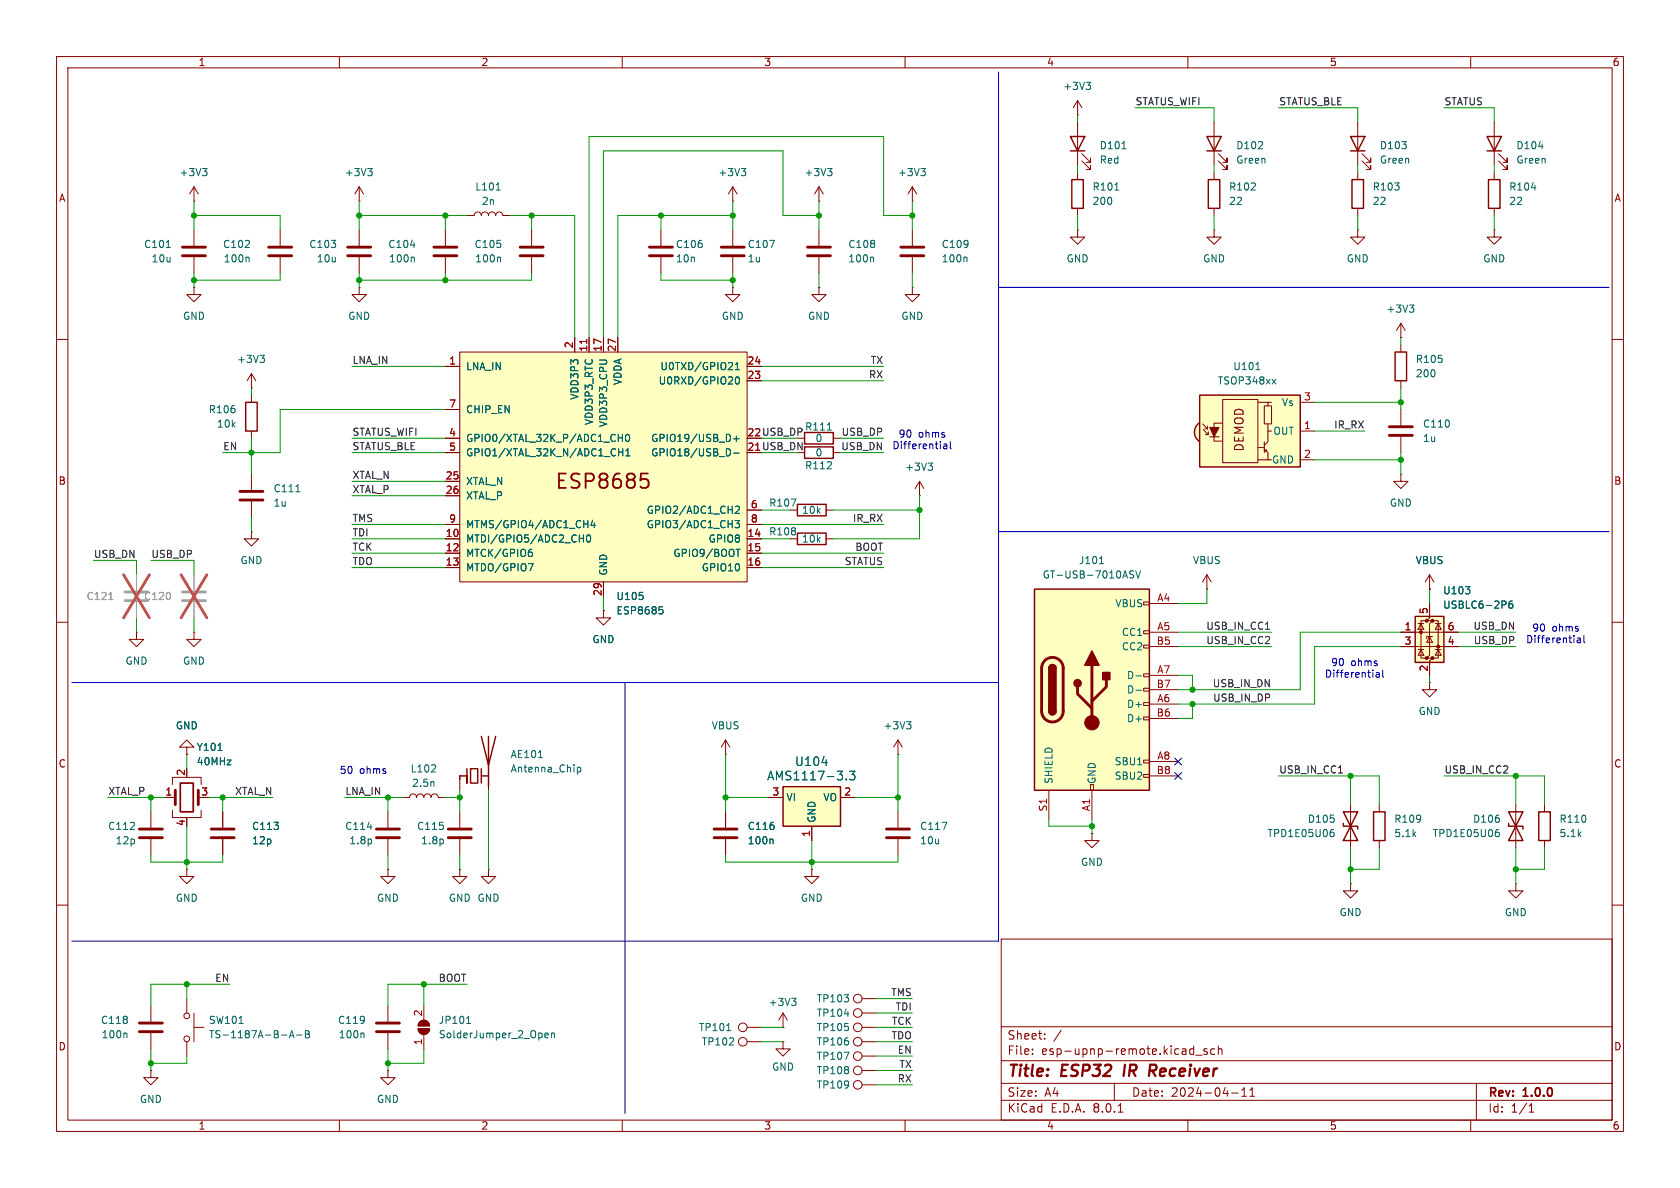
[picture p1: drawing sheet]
<svg xmlns="http://www.w3.org/2000/svg" width="297mm" height="210mm" viewBox="0 0 297 210" stroke-linecap="round" stroke-linejoin="round" font-family="sans-serif">
<g fill="none" stroke="#840000" stroke-width=".18">
<path d="M10 10h277v190h-277zM12 12h273v186h-273zM60 10v2M110 10v2M160 10v2M210 10v2M260 10v2M129.5 35.6h.1M129.5 33l-.7 1.3M129.5 33v2.6M129.5 33l.8 1.3M10 60h2"/>
<path d="M34.3 40.6v2.8M34.3 45.5v2.8M63.5 50.8v1.3h-1.3l1.3 1.2 1.3-1.2h-1.3M63.5 50.8h.1M285 60h2M44.4 94v1.3h1.3l-1.3 1.2-1.2-1.2h1.2M44.4 94h.1M44.4 83.8v2.8M44.4 88.6v2.8M10 110h2M213.4 104.1h.1M213.4 101.6l-.8 1.3"/>
<path d="M213.4 101.6v2.5M213.4 101.6l.7 1.3M285 110h2M10 160h2M39.4 143.5v2.8M39.4 148.3v2.8M193 147.3v1.3h1.3l-1.3 1.3-1.2-1.3h1.2M193 147.3h.1M285 160h2M177 166h108v32h-108zM26.7 189.2v1.3h1.2l-1.2 1.3-1.3-1.3h1.3M26.7 189.2h.1"/>
<path d="M60 198v2M110 198v2M160 198v2M177 194.5h108M177 191.5h108M177 187.5h108M177 181.5h108M182.5 186.3v.1M182.5 185.5v.1M184.7 183.6v.1M184.7 182.8v.1M187.6 182.1l-1.3 2"/>
<path d="M197 191.5v3M197.7 196.6h.8M210 198v2M210.5 186.3h.5M210.5 185.5h.5M211 184.9v1.5M211.4 186.5h1.1M213.4 185.5l-.4-.1-.2 .2 .1 .2 .5 .2v.3h-.6M214.7 185.5l-.4-.1-.3 .3v.4l.2 .2h.5M215.4 185.5l.2-.1 .4 .1v.9M215.4 184.9v1.5M217.7 193.2h1.2"/>
<path d="M219.5 193.8h.9M219.5 192.7l.5-.4v1.5M221 193.8h.8M221 192.7l.4-.4v1.5M260 198v2M261 191.5v6.5M270.3 196.6h.9M270.3 195.5l.4-.4v1.5"/>
</g>
<path d="M198.9 188.2l-.3 2M203.4 188.2h.7M203.7 189.3l.6 .9M204.2 189.2l-1 .1" fill="none" stroke="#840000" stroke-width=".4"/>
<path d="M131.1 29.8h.7l-.4 .5M131.6 30.3l.2 .2v.3l-.2 .3M29.4 43.8h.7M52.3 86.9h.7" fill="none" stroke="#006464" stroke-width=".18"/>
<path d="M32.3 45.2h4M32.3 43.7h4M42.4 86.9h4.1M42.4 88.4h4.1M37.3 148.1h4.1M37.3 146.6h4.1" fill="none" stroke="#840000" stroke-width=".51"/>
<path d="M182.9 104.1h20.3v35.6h-20.3z" fill="#ffffc2"/>
<g fill="none" stroke="#840000" stroke-width=".18">
<path d="M34.3 50.8v1.3h-1.3l1.3 1.2 1.3-1.2h-1.3M34.3 50.8h.1M116.8 40.6v2.8M116.8 45.5v2.8M44.4 68.6h.1M44.4 66v2.6M44.4 69.9v1.2M44.4 76.2v1.3M44.4 66l-.7 1.3M44.4 66l.8 1.3M247.6 72.4v2.8M247.6 77.2v2.8"/>
<path d="M247.6 83.8v1.3h1.3l-1.3 1.3-1.2-1.3h1.2M247.6 83.8h.1M202.2 119.1h1v.5h-1zM202.2 114h1v.6h-1zM202.2 111.5h1v.5h-1zM202.2 106.4h1v.5h-1zM203.2 106.7h5.1M203.2 111.8h5.1M203.2 119.4h5.1M203.2 114.3h5.1M252.7 104.1h.1M252.7 101.6l-.7 1.3"/>
<path d="M252.7 101.6v2.5M252.7 101.6l.8 1.3M185.4 139.7v5.1M192.8 138.7h.5v1h-.5zM193 139.7v5.1M202.2 136.9h1v.5h-1zM202.2 134.4h1v.5h-1zM202.2 126.7h1v.6h-1zM202.2 124.2h1v.5h-1zM202.2 121.7h1v.5h-1zM203.2 124.5h5.1M203.2 134.6h5.1"/>
<path d="M203.2 127h5.1M203.2 121.9h5.1M203.2 137.2h5.1M252.7 120.7v1.2h1.3l-1.3 1.3-1.2-1.3h1.2M252.7 120.7h.1M33 153.7v1.2h1.3l-1.3 1.3-1.3-1.3h1.3M33 153.7h.1M33 176.5v2.6M34.3 179.1v5.1M33 184.2v2.5M34.3 181.6h1.8"/>
<circle cx="33" cy="179.6" r=".51"/>
<circle cx="33" cy="183.6" r=".51"/>
</g>
<path d="M43.4 71.1h2.1v5.1h-2.1zM182.9 104.1h20.3v35.6h-20.3zM185.4 118.1a.64 .64 0 0 1 .7-.6 .64 .64 0 0 1 .6 .6M185.4 125.7a.64 .64 0 0 0 .7 .7 .64 .64 0 0 0 .6-.7" fill="none" stroke="#840000" stroke-width=".25"/>
<path d="M114.8 43.7h4.1M114.8 45.2h4.1M245.6 75.4h4.1M245.6 77h4.1M184.7 116.8a1.91 1.91 0 0 1 2.1-.4 1.91 1.91 0 0 1 1.2 1.7v7.6a1.91 1.91 0 0 1-1.9 1.9 1.91 1.91 0 0 1-2-1.9l.1-7.7 .1-.7zM193 117.6v10.2M190.5 121.4v1.3l2.5 2.5M195.6 120.1v1.3l-2.6 2.6" fill="none" stroke="#840000" stroke-width=".51"/>
<g fill="#840000" stroke="#840000" stroke-width=".25">
<path d="M185.4 125.7h1.3a.64 .64 0 0 1-.6 .7 .64 .64 0 0 1-.7-.7z"/>
<path d="M185.4 118.1h1.3v7.6h-1.3z"/>
<path d="M185.6 117.7a.64 .64 0 0 1 .7-.2 .64 .64 0 0 1 .4 .6h-1.3z"/>
<path d="M193 115.1l1.3 2.5h-2.5z"/>
<path d="M194.9 118.9h1.3v1.2h-1.3z"/>
<circle cx="190.5" cy="120.8" r=".63"/>
</g>
<circle cx="193" cy="127.8" r="1.27" fill="#840000" stroke="#840000" stroke-width=".18"/>
<g fill="none" stroke="#006464" stroke-width=".18">
<path d="M46 62.8h.7l-.4 .5M46.5 63.3l.2 .2v.3l-.2 .3M194.4 99.6h.7M200.4 101l-.5-.1-.1 .1v.4l.5 .2 .1 .3-.2 .3-.5-.1M200.8 100.9l.4 1.3 .4-1.3M200.8 119.5h1M200.8 122h1M42.3 180.9h.7M49.8 183h.9M51.2 183.5l.4-1.3 .4 1.3M51.3 183.1h.6M52.4 183h1"/>
<path d="M54 182.2h.4l.3 .2-.3 .4 .3 .1v.3l-.2 .3h-.5zM54 182.8h.4"/>
</g>
<path d="M81.3 62.2h50.8v40.7h-50.8z" fill="#ffffc2"/>
<g fill="none" stroke="#840000" stroke-width=".18">
<path d="M101.6 59.7v2.5M104.1 59.7v2.5M106.7 59.7v2.5M109.2 59.7v2.5M78.7 64.8h2.6M78.7 77.5h2.6M78.7 72.4h2.6M81.3 62.2h50.8v40.7h-50.8zM132.1 64.8h2.5M132.1 67.3h2.5M78.7 95.3h2.6M78.7 97.8h2.6"/>
<path d="M78.7 85.1h2.6M78.7 87.6h2.6M78.7 80h2.6M78.7 92.7h2.6M132.1 95.3h2.5M132.1 97.8h2.5M132.1 90.2h2.5M132.1 92.7h2.5M78.7 100.3h2.6M106.7 102.9v2.5M132.1 100.3h2.5"/>
</g>
<path d="M113.3 83.7h1.2M113.6 84.7h.6l.5 .5-.2 .8-.3 .2h-.6" fill="none" stroke="#840000" stroke-width=".32"/>
<g fill="none" stroke="#006464" stroke-width=".18">
<path d="M109.3 76.8v1.2M109.3 77.4h.7M109.4 79.3v1.3M109.4 79.9h.7M110 76.8v1.2M110.1 79.3v1.3M110.6 79.7l.4-.4v1.3M110.7 76.9l.2-.1a.68 .68 0 0 1 .4 .6 .68 .68 0 0 1-.4 .6l-.2-.1-.1-.3zM128.9 79.4l.2 .5-.2 .6M129.7 77.6h1M130 65.3h.7M130 64.4l.4-.3v1.2"/>
<path d="M130.1 66.7l.2-.1a.68 .68 0 0 1 .4 .7 .68 .68 0 0 1-.4 .6l-.2-.1-.1-.4zM130.2 77.1v.9M93.4 99.6h.8l-.5 1.3M93.6 97.6h.4l.1 .2v.4l-.5 .2M94 97.1l-.4 .1M102.4 95.2h.7M103.1 94.6v1.2M103.2 92.6h.7M103.8 94.7l.2-.1a.68 .68 0 0 1 .4 .6 .68 .68 0 0 1-.4 .6l-.2-.1-.1-.4zM103.9 92v1.3M104.8 92l-.3 .9h.8M105.1 92.4v.9"/>
<path d="M110.6 80.6h.8M129.7 80.1h1M129.9 92h.8l-.4 .5 .4 .1v.6l-.2 .1-.6-.1M130 89.6l.5-.1 .2 .3-.8 .9h.8M130.1 97.1h.7M130.5 97.1v1.3M113.6 105.3v.6M116.5 107.3h.6M116.7 107.7h.3l.2 .3-.1 .5h-.4"/>
</g>
<path d="M103.7 60v.7" fill="none" stroke="#a90000" stroke-width=".18"/>
<path d="M250.2 109h5.1v8.1h-5.1z" fill="#ffffc2"/>
<g fill="#840000" stroke="#840000" stroke-width=".18">
<circle cx="251.2" cy="111.8" r=".25"/>
<circle cx="252.2" cy="116.3" r=".25"/>
<circle cx="252.2" cy="109.7" r=".25"/>
<circle cx="253.2" cy="116.3" r=".25"/>
<circle cx="253.2" cy="109.7" r=".25"/>
<circle cx="254.3" cy="114.3" r=".25"/>
</g>
<g fill="none" stroke="#840000" stroke-width=".18">
<path d="M247.6 59.7h.1M247.6 57.2v2.5M247.6 57.2l-.7 1.2M247.6 57.2l.8 1.2M247.6 61v1.2M247.6 67.3v1.3M24.1 111.8v1.2h1.3l-1.3 1.3-1.2-1.3h1.2M24.1 111.8h.1M106.7 108v1.2h1.2l-1.2 1.3-1.3-1.3h1.3M106.7 108h.1M247.6 114.3h10.2M247.6 111.8h10.2"/>
<path d="M250.7 114.8h1M250.7 110.2h1M251.2 110.2l.5 1.1h-1zM251.2 114.8l.5 1h-1zM252.2 109.7h-1v6.6h1M252.7 112.5l.5 1h-1zM252.7 106.7v2.5l-.5 .5h1l-.5 .5v5.6l-.5 .5h1l-.5 .5v2.6M253.2 112.5h-1v.4M253.2 109.7h1.1v6.6h-1.1M253.7 114.8h1.1M253.7 110.2h1.1M254.3 114.8l.5 1h-1.1z"/>
<path d="M254.3 110.2l.5 1.1h-1.1zM68.6 153.7v1.2h1.2l-1.2 1.3-1.3-1.3h1.3M68.6 153.7h.1M68.6 143.5v2.8M68.6 148.3v2.8M238.8 156.2v1.3h1.2l-1.2 1.3-1.3-1.3h1.3M238.8 156.2h.1M238.8 142.2v7.7M243.8 142.2v1.3M243.8 148.6v1.3M268 156.2v1.3h1.2l-1.2 1.3-1.3-1.3h1.3M268 156.2h.1"/>
<path d="M268 142.2v7.7M273 142.2v1.3M273 148.6v1.3M68.6 177.8v2.8M68.6 189.2v1.3h1.2l-1.2 1.3-1.3-1.3h1.3M68.6 189.2h.1M68.6 182.6v2.8"/>
</g>
<path d="M246.6 62.2h2.1v5.1h-2.1zM250.2 109h5.1v8.1h-5.1zM237.5 145.5v.6h2.5v.5M237.5 143.5h2.5l-2.5 5.1h2.5zM242.8 143.5h2.1v5.1h-2.1zM266.7 145.5v.6h2.5v.5M266.7 143.5h2.5l-2.5 5.1h2.5zM272 143.5h2.1v5.1h-2.1z" fill="none" stroke="#840000" stroke-width=".25"/>
<g fill="none" stroke="#006464" stroke-width=".18">
<path d="M249.2 53.9h.7l-.4 .5M249.7 54.4l.2 .2v.3l-.2 .3M259.1 103.7h.7l-.4 .5M259.8 104.3v.6M266.1 106.3l.2 .2-.2 .3M267.3 106.2l-.3 .1a.86 .86 0 0 0 0 1.2l.4-.1 .1-.4-.3-.3h-.2l-.3 .3M65 146.2h.7M65.6 148.4v.6M235.4 147.1h.2l.3 .3-.1 .4-.4 .1M235.7 146.6l-.3 .1M264.6 147.1h.2l.3 .3-.1 .4-.4 .1M265 146.6l-.4 .1"/>
<path d="M64.2 182.6l.2 .2v.7"/>
</g>
<path d="M66.5 148.1h4.1M66.5 146.6h4.1M66.5 182.4h4.1M66.5 180.8h4.1" fill="none" stroke="#840000" stroke-width=".51"/>
<path d="M22.1 104.6h4.1M22.1 106.2h4.1" fill="none" stroke="#a1a1a1" stroke-width=".51"/>
<path d="M24.1 101.6v2.8M24.1 106.4v2.8" fill="none" stroke="#a1a1a1" stroke-width=".18"/>
<path d="M19.2 106h.8" fill="none" stroke="#989898" stroke-width=".18"/>
<path d="M21.8 101.6l4.6 7.6M26.4 101.6l-4.6 7.6" fill="none" stroke="#e75356" stroke-width=".46"/>
<path d="M211.7 75l.3-.2 1.1 1.6-1.1 1.6a1.97 1.97 0 0 1-.3-3z" fill="#ffffc2" stroke="#ffffc2" stroke-width=".18"/>
<path d="M212.1 69.9h17.8v12.7h-17.8z" fill="#ffffc2"/>
<g fill="none" stroke="#840000" stroke-width=".25">
<path d="M189.2 24.1h2.6l-1.3 2.6zM189.2 26.7h2.6M189.5 31.8h2v5h-2zM213.4 24.1h2.5l-1.3 2.6zM213.4 26.7h2.5M213.6 31.8h2v5h-2zM238.8 24.1h2.5l-1.3 2.6zM238.8 26.7h2.5M239 31.8h2v5h-2zM262.9 24.1h2.5l-1.2 2.6zM262.9 26.7h2.5M263.1 31.8h2.1v5h-2.1z"/>
<path d="M212 74.8a1.97 1.97 0 0 0 0 3.2M212.1 69.9h17.8v12.7h-17.8zM82.5 135.9v2.5v-1.2h-1.2v.6M83.2 135.9h1.3v2.5h-1.3zM85.1 130.2l1.3 5.1 1.2-5.1M85.1 137.2h1.3M85.1 135.9v2.5M86.4 130.2v8.9"/>
</g>
<g fill="none" stroke="#840000" stroke-width=".18">
<path d="M190.5 17.8v2.5M190.5 17.8l-.8 1.3M190.5 17.8l.8 1.3M34.3 35.6h.1M34.3 33l.8 1.3M34.3 33v2.6M34.3 33l-.8 1.3M63.5 35.6h.1M63.5 33v2.6M63.5 33l.8 1.3M63.5 33l-.8 1.3M82.5 38.1h1.3a.64 .64 0 0 1 .7-.6 .64 .64 0 0 1 .6 .6 .64 .64 0 0 1 .6-.6 .64 .64 0 0 1 .7 .6 .64 .64 0 0 1 .6-.6 .64 .64 0 0 1 .6 .6 .64 .64 0 0 1 .7-.6 .64 .64 0 0 1 .6 .6h1.3"/>
<path d="M161.3 35.6h.1M161.3 33v2.6M161.3 33l-.8 1.3M161.3 33l.8 1.3M190.5 20.3h.1M190.5 21.6v7.6M190.5 30.5v1.3M190.5 36.8v1.3M191.3 28.4l1.5 1.6v-.8v.8h-.8M191.3 27.2l1.5 1.5v-.8v.8h-.8M214.6 21.6v7.6M214.6 30.5v1.3"/>
<path d="M214.6 36.8v1.3M215.4 28.4l1.5 1.6v-.8v.8h-.7M215.4 27.2l1.5 1.5v-.8v.8h-.7M240 21.6v7.6M240 30.5v1.3M240 36.8v1.3M240.8 28.4l1.5 1.6v-.8v.8h-.7M240.8 27.2l1.5 1.5v-.8v.8h-.7M264.2 21.6v7.6M264.2 30.5v1.3M264.2 36.8v1.3M264.9 28.4l1.5 1.6v-.8v.8h-.7"/>
<path d="M264.9 27.2l1.5 1.5v-.8v.8h-.7M49.5 40.6v2.8M49.5 45.5v2.8M63.5 40.6v2.8M63.5 45.5v2.8M78.7 40.6v2.8M78.7 45.5v2.8M94 40.6v2.8M94 45.5v2.8M161.3 50.8v1.3h1.3l-1.3 1.2-1.3-1.2h1.3M161.3 50.8h.1M161.3 40.6v2.8"/>
<path d="M161.3 45.5v2.8M190.5 40.6v1.3h1.3l-1.3 1.3-1.3-1.3h1.3M190.5 40.6h.1M214.6 40.6v1.3h1.3l-1.3 1.3-1.2-1.3h1.2M214.6 40.6h.1M240 40.6v1.3h1.3l-1.3 1.3-1.2-1.3h1.2M240 40.6h.1M264.2 40.6v1.3h1.2l-1.2 1.3-1.3-1.3h1.3M264.2 40.6h.1M212.6 74.9l.9 .9M212.7 75.9l.9 .9M213 75.8h.5"/>
<path d="M213.1 76.8h.5M213.5 75.3v.5M213.6 76.3v.5M213.9 77.2h1.6M216.2 70.6h6.2v11.2h-6.2zM216.2 74.8h-1.6v3.2h1.6M222.4 71.1h1.8M222.4 79.1h1.1M223.5 71.8h1.3v3.1h-1.3zM223.5 79.4l.7 .6v1.3h.6M223.5 78.1v1.9M223.9 79.5v.3h-.3"/>
<path d="M224.2 74.9v1.3M224.8 71.1h-.6v.7M224.8 76.2h-.6v1.9l-.7 .6M229.9 71.1h2.5M229.9 76.2h2.5M162.6 87.6h.1M162.6 85.1l-.8 1.3M162.6 85.1v2.5M162.6 85.1l.7 1.3M222.4 81.3h1.8M229.9 81.3h2.5M34.3 111.8v1.2h1.3l-1.3 1.3-1.3-1.3h1.3"/>
<path d="M34.3 111.8h.1M81.3 137.2v2.5M86.4 137.2v2.5M26.7 143.5v2.8M26.7 148.3v2.8M81.3 153.7v1.2h1.2l-1.2 1.3-1.3-1.3h1.3M81.3 153.7h.1M86.4 153.7v1.2h1.2l-1.2 1.3-1.3-1.3h1.3M86.4 153.7h.1"/>
</g>
<path d="M213.9 75.6h1.6l-.9 1.6z" fill="#840000" stroke="#840000" stroke-width=".18"/>
<g fill="none" stroke="#006464" stroke-width=".18">
<path d="M192 14.5h.8l-.4 .5M192.6 15l.2 .3v.3l-.2 .2M35.8 29.8h.8l-.4 .5M36.3 30.3l.3 .2v.3l-.3 .3M65 29.8h.8l-.4 .5M65.6 30.3l.2 .2v.3l-.2 .3M87.7 33.6h.7M162.8 29.8h.8l-.4 .5M163.3 30.3l.3 .2v.3l-.3 .3M197.1 33.6h.7M198.4 26.3h.7M270.7 33.2h.8"/>
<path d="M272 25.9h.8M43.9 45.5l.1 .1v.7M72.6 43.3h.8M73.1 45.5l.1 .1v.7M88.3 45.5l.2 .1v.7M170.8 45.5l.2 .1v.7M222 65.3h.8M224.9 67l.7 .9M225.6 67l-.7 .9M164.1 81.9h.8l-.5 .4M164.6 82.3l.3 .3v.3l-.3 .2M95.2 133.9h.7"/>
<path d="M102.1 135.6v1.3M102.1 135.7l.3-.1 .3 .3-.1 .5h-.5"/>
</g>
<path d="M32.3 104.6h4M32.3 106.2h4" fill="none" stroke="#a1a1a1" stroke-width=".51"/>
<path d="M34.3 101.6v2.8M34.3 106.4v2.8" fill="none" stroke="#a1a1a1" stroke-width=".18"/>
<path d="M32 101.6l4.6 7.6M36.6 101.6l-4.6 7.6" fill="none" stroke="#e75356" stroke-width=".46"/>
<path d="M47.5 43.7h4.1M47.5 45.2h4.1M61.5 43.7h4M61.5 45.2h4M76.7 43.7h4.1M76.7 45.2h4.1M91.9 43.7h4.1M91.9 45.2h4.1M159.3 43.7h4M159.3 45.2h4M24.6 148.1h4.1M24.6 146.6h4.1" fill="none" stroke="#840000" stroke-width=".51"/>
<path d="M138.4 139.1h10.2v7h-10.2z" fill="#ffffc2"/>
<path d="M142.2 76.5h5.1v2h-5.1zM142.2 79h5.1v2h-5.1zM141 94.2h5v2.1h-5zM141 89.2h5v2h-5zM138.4 139.1h10.2v7h-10.2z" fill="none" stroke="#840000" stroke-width=".25"/>
<g fill="none" stroke="#840000" stroke-width=".18">
<path d="M144.8 35.6h.1M144.8 33l-.8 1.3M144.8 33v2.6M144.8 33l.7 1.3M101.6 59.7v2.5M104.1 59.7v2.5M106.7 59.7v2.5M109.2 59.7v2.5M129.5 50.8v1.3h1.3l-1.3 1.2-1.2-1.2h1.2M129.5 50.8h.1M129.5 40.6v2.8M129.5 45.5v2.8"/>
<path d="M144.8 50.8v1.3h1.2l-1.2 1.2-1.3-1.2h1.3M144.8 50.8h.1M144.8 40.6v2.8M144.8 45.5v2.8M78.7 77.5h2.6M78.7 64.8h2.6M78.7 72.4h2.6M132.1 64.8h2.5M132.1 67.3h2.5M141 77.5h1.2M147.3 77.5h1.3M78.7 95.3h2.6"/>
<path d="M78.7 80h2.6M78.7 97.8h2.6M78.7 85.1h2.6M78.7 87.6h2.6M78.7 92.7h2.6M132.1 95.3h2.5M132.1 90.2h2.5M132.1 97.8h2.5M132.1 92.7h2.5M139.7 95.3h1.3M139.7 90.2h1.3M146 95.3h1.3"/>
<path d="M146 90.2h1.3M147.3 80h1.3M78.7 100.3h2.6M106.7 108h.1M106.7 102.9v2.5M132.1 100.3h2.5M247.6 111.8h2.6M247.6 114.3h2.6M252.7 104.1h.1M252.7 106.7v2.5M252.7 116.8v2.6M255.3 111.8h2.5"/>
<path d="M255.3 114.3h2.5M30.5 138.7v-1.3h5.1v1.3M33 132.1h1.3l-1.3-1.3-1.3 1.3h1.3v1.3M33 133.4h.1M128.3 133.4h.1M128.3 130.8l-.8 1.3M128.3 130.8v2.6M128.3 130.8l.7 1.3M158.7 133.4h.1M158.7 130.8l-.7 1.3M158.7 130.8v2.6M158.7 130.8l.8 1.3"/>
<path d="M29.2 141h1.8M30.5 143.3v1.2h5.1v-1.2M33 144.5v.3M39.4 143.5v2.8M39.4 148.3v2.8M71.1 141h1.3a.64 .64 0 0 1 .6-.7 .64 .64 0 0 1 .7 .7 .64 .64 0 0 1 .6-.7 .64 .64 0 0 1 .6 .7 .64 .64 0 0 1 .7-.7 .64 .64 0 0 1 .6 .7 .64 .64 0 0 1 .6-.7 .64 .64 0 0 1 .7 .7h1.2M81.3 143.5v2.8M81.3 148.3v2.8M128.3 143.5v2.8M128.3 148.3v2.8M135.9 141h2.5M143.5 153.7v1.2h1.3l-1.3 1.3-1.3-1.3h1.3"/>
<path d="M143.5 153.7h.1M143.5 146.1v2.5M148.6 141h2.5M158.7 143.5v2.8M158.7 148.3v2.8M26.7 177.8v2.8M74.9 177.8v2.5M138.4 179.1l-.7 1.2M138.4 179.1v2.5M138.4 179.1l.8 1.2M152.4 176.5h2.5M152.4 179.1h2.5"/>
<path d="M26.7 182.6v2.8M73.9 181.9h2a1.02 1.02 0 0 1-1 1 1.02 1.02 0 0 1-1-1zM74.2 180.6a1.02 1.02 0 0 1 1.1-.2 1.02 1.02 0 0 1 .6 1h-2zM74.9 182.9v2.5M132.1 181.6h2.5M132.1 184.2h2.5M138.4 184.2v1.2h1.3l-1.3 1.3-1.2-1.3h1.2M138.4 184.2h.1M138.4 181.6h.1M152.4 181.6h2.5M152.4 184.2h2.5M152.4 189.2h2.5"/>
<path d="M152.4 186.7h2.5M152.4 191.8h2.5"/>
<circle cx="151.6" cy="176.5" r=".76"/>
<circle cx="151.6" cy="179.1" r=".76"/>
<circle cx="131.3" cy="181.6" r=".76"/>
<circle cx="131.3" cy="184.1" r=".76"/>
<circle cx="151.6" cy="184.1" r=".76"/>
<circle cx="151.6" cy="181.6" r=".76"/>
<circle cx="151.6" cy="191.8" r=".76"/>
<circle cx="151.6" cy="186.7" r=".76"/>
<circle cx="151.6" cy="189.2" r=".76"/>
</g>
<g fill="none" stroke="#006464" stroke-width=".18">
<path d="M146.3 29.8h.8l-.4 .5M146.8 30.3l.3 .2v.3l-.3 .3M136.1 42.5h.8l-.5 1.3M154.3 45.5l.1 .1v.7M109.3 76.8v1.2M109.3 77.4h.7M109.4 79.3v1.3M109.4 79.9h.7M110 76.8v1.2M110.1 79.3v1.3M110.6 79.7l.4-.4v1.3M110.7 76.9l.2-.1a.68 .68 0 0 1 .4 .6 .68 .68 0 0 1-.4 .6l-.2-.1-.1-.3z"/>
<path d="M128.9 79.4l.2 .5-.2 .6M129.7 77.6h1M130 65.3h.7M130 64.4l.4-.3v1.2M130.1 66.7l.2-.1a.68 .68 0 0 1 .4 .7 .68 .68 0 0 1-.4 .6l-.2-.1-.1-.4zM130.2 77.1v.9M146.3 76h.7M93.4 99.6h.8l-.5 1.3M93.6 97.6h.4l.1 .2v.4l-.5 .2M94 97.1l-.4 .1M102.4 95.2h.7M103.1 94.6v1.2"/>
<path d="M103.2 92.6h.7M103.8 94.7l.2-.1a.68 .68 0 0 1 .4 .6 .68 .68 0 0 1-.4 .6l-.2-.1-.1-.4zM103.9 92v1.3M104.8 92l-.3 .9h.8M105.1 92.4v.9M110.6 80.6h.8M129.7 80.1h1M129.9 92h.8l-.4 .5 .4 .1v.6l-.2 .1-.6-.1M130 89.6l.5-.1 .2 .3-.8 .9h.8M130.1 97.1h.7M130.5 97.1v1.3M139.9 88.2h.8l-.5 1.3"/>
<path d="M113.6 105.3v.6M116.5 107.3h.6M116.7 107.7h.3l.2 .3-.1 .5h-.4M259.1 103.7h.7l-.4 .5M259.8 104.3v.6M266.1 106.3l.2 .2-.2 .3M267.3 106.2l-.3 .1a.86 .86 0 0 0 0 1.2l.4-.1 .1-.4-.3-.3h-.2l-.3 .3M38.5 132.7h.8M76.2 136.5h.8M76.7 138.2v.8M77 135.3v.4M145.3 134.8h1"/>
<path d="M149.6 137.7v.2M150.2 136.3h.9l-.5 .6 .5 .2v.6l-.3 .2h-.4l-.2-.2M160.3 127.6h.7l-.4 .5M160.8 128.1l.2 .2v.3l-.2 .2M78.3 148.4v.6M136.5 148.3l.2 .2v.7M166.5 145.4h.9l-.6 1.2M82.7 179.8l.1-.2v1.3M139.9 176.5h.8l-.4 .5M140.5 177l.2 .2v.3l-.2 .2M149.3 179.2h.8M22.3 182.6l.1 .2v.7"/>
<path d="M82.5 180.9h.7M96.3 183l.6-.1v-.2l-.4-.1-.2 .2 .1 .6h.5M97.5 182.7l.2-.1 .3 .1v.8M97.5 182.6v.9M128.5 182.2h.7M149.2 186h.9l-.6 1.3"/>
</g>
<g fill="none" stroke="#840000" stroke-width=".51">
<path d="M127.5 43.7h4.1M127.5 45.2h4.1M142.7 43.7h4.1M142.7 45.2h4.1M31 139.7v2.5M35.1 139.7v2.5M79.2 148.1h4.1M79.2 146.6h4.1M126.2 148.1h4.1M126.2 146.6h4.1M156.7 148.1h4.1M156.7 146.6h4.1"/>
<path d="M24.6 182.4h4.1M24.6 180.8h4.1"/>
</g>
<g fill="#840000" stroke="#840000" stroke-width=".18">
<path d="M73.9 181.9h2a1.02 1.02 0 0 1-1 1 1.02 1.02 0 0 1-1-1z"/>
<path d="M74.2 180.6a1.02 1.02 0 0 1 1.1-.2 1.02 1.02 0 0 1 .6 1h-2z"/>
</g>
<path d="M31.9 138.4h2.3v5.1h-2.3z" fill="none" stroke="#840000" stroke-width=".3"/>
<path d="M223.7 111.2h.7M236.6 136.6h.7" fill="none" stroke="#0f0f0f" stroke-width=".18"/>
<g fill="none" stroke="#0000c2" stroke-width=".18">
<path d="M176.5 12.7v153.7h-163.8M176.5 50.8h108M166.8 78.5h.5l.1 .8M167.4 78.8h-.4l-.2 .2 .2 .3h.4M168 78.1v1l.2 .2M176.5 94h108M243.3 118.9h.5v.8M243.8 119.2h-.4l-.2 .2 .2 .3h.4M244.5 118.4v1.1l.1 .2M278.9 112.8h.4l.1 .8M279.4 113.1h-.4l-.2 .2 .2 .3h.4M280 112.3v1.1l.2 .2"/>
<path d="M12.7 120.7h163.8M110.5 120.7v76.2"/>
</g>
<g fill="none" stroke="#009600" stroke-width=".18">
<path d="M200.7 19.1h13.9v2.5M226.1 19.1h13.9v2.5M255.3 19.1h8.9v2.5M34.3 35.6v5M34.3 38.1h15.2v2.5M63.5 35.6v5M63.5 38.1h19M78.7 38.1v2.5M90.2 38.1h11.4v21.6M94 38.1v2.5M116.8 38.1v2.5M129.5 38.1h-20.3v21.6"/>
<path d="M129.5 35.6v5M144.8 38.1h-6.4v-11.4h-31.7v33M144.8 35.6v5M161.3 38.1h-5.1v-14h-52.1v35.6M161.3 35.6v5M190.5 20.3v1.3M190.5 29.2v1.3M190.5 38.1v2.5M214.6 29.2v1.3M214.6 38.1v2.5M240 29.2v1.3M240 38.1v2.5"/>
<path d="M264.2 29.2v1.3M264.2 38.1v2.5M34.3 48.3v2.5M49.5 48.3v1.2h-15.2M63.5 48.3v2.5M78.7 48.3v1.2M94 48.3v1.2h-30.5M116.8 48.3v1.2h12.7M129.5 48.3v2.5M144.8 48.3v2.5M161.3 48.3v2.5M247.6 59.7v1.3"/>
<path d="M44.4 68.6v1.3M44.4 77.5v6.3M62.2 64.8h16.5M62.2 77.5h16.5M78.7 72.4h-29.2v7.6h-10.1M134.6 64.8h21.6M134.6 77.5h6.4M134.6 67.3h21.6M148.6 77.5h7.6M232.4 71.1h15.2M232.4 76.2h8.9M247.6 68.6v3.8"/>
<path d="M16.5 99.1h7.6v2.5M26.7 99.1h7.6v2.5M44.4 91.4v2.6M62.2 80h16.5M62.2 97.8h16.5M62.2 87.6h16.5M62.2 85.1h16.5M62.2 92.7h16.5M62.2 95.3h16.5M134.6 80h6.4M134.6 97.8h21.6M134.6 92.7h21.6"/>
<path d="M134.6 95.3h5.1M134.6 90.2h5.1M147.3 90.2h15.3M148.6 80h7.6M162.6 87.6v7.7h-15.3M232.4 81.3h15.2M247.6 80v3.8M24.1 109.2v2.6M34.3 109.2v2.6M62.2 100.3h16.5M106.7 105.4v2.6M134.6 100.3h21.6"/>
<path d="M208.3 111.8h16.5M208.3 114.3h16.5M208.3 119.4h2.5v2.5M213.4 104.1v2.6h-5.1M247.6 114.3h-15.2v10.2h-24.1M247.6 111.8h-17.7v10.1h-21.6M252.7 104.1v2.6M252.7 119.4v1.3M257.8 111.8h10.2M257.8 114.3h10.2M33 133.4v2.5M81.3 139.7v3.8"/>
<path d="M86.4 139.7v14M128.3 133.4v10.1M158.7 133.4v10.1M210.8 124.5v2.5h-2.5M226.1 137.2h17.7v5M238.8 137.2v5M255.3 137.2h17.7v5M268 137.2v5M19 141h10.2M26.7 141v2.5M26.7 151.1v1.3h12.7v-1.3M33 146.1v7.6"/>
<path d="M36.8 141h11.5M39.4 141v2.5M61 141h10.1M68.6 141v2.5M68.6 151.1v2.6M78.7 141h2.6M81.3 151.1v2.6M128.3 151.1v1.3h30.4v-1.3M128.3 141h7.6M143.5 148.6v5.1M151.1 141h7.6M185.4 144.8v1.3h7.6"/>
<path d="M193 144.8v2.5M238.8 149.9v6.3M243.8 149.9v3.8h-5M268 149.9v6.3M273 149.9v3.8h-5M33 174v2.5M40.6 174h-13.9v3.8M74.9 174v3.8M82.5 174h-13.9v3.8M154.9 176.5h6.4M154.9 179.1h6.4M26.7 185.4v3.8"/>
<path d="M33 186.7v1.3h-6.3M68.6 185.4v3.8M74.9 185.4v2.6h-6.3M134.6 184.2h3.8M134.6 181.6h3.8M154.9 184.2h6.4M154.9 181.6h6.4M154.9 191.8h6.4M154.9 189.2h6.4M154.9 186.7h6.4"/>
</g>
<path d="M207.7 134l1.2 1.2M207.7 136.6l1.2 1.2M208.9 134l-1.2 1.2M208.9 136.6l-1.2 1.2" fill="none" stroke="#000084" stroke-width=".18"/>
<path d="M103.7 60v.7" fill="none" stroke="#a90000" stroke-width=".18"/>
<path d="M19.2 106h.8" fill="none" stroke="#989898" stroke-width=".18"/>
<path d="M24.1 101.6v2.8M24.1 106.4v2.8M34.3 101.6v2.8M34.3 106.4v2.8" fill="none" stroke="#a1a1a1" stroke-width=".18"/>
<path d="M21.8 101.6l4.6 7.6M26.4 101.6l-4.6 7.6M32 101.6l4.6 7.6M36.6 101.6l-4.6 7.6" fill="none" stroke="#e75356" stroke-width=".46"/>
<g fill="#009600" stroke="#009600" stroke-width=".18">
<circle cx="26.7" cy="188" r=".46"/>
<circle cx="39.4" cy="141" r=".46"/>
<circle cx="33" cy="152.4" r=".46"/>
<circle cx="33" cy="174" r=".46"/>
<circle cx="68.6" cy="141" r=".46"/>
<circle cx="68.6" cy="188" r=".46"/>
<circle cx="26.7" cy="141" r=".46"/>
<circle cx="78.7" cy="38.1" r=".46"/>
<circle cx="78.7" cy="49.5" r=".46"/>
<circle cx="63.5" cy="49.5" r=".46"/>
<circle cx="34.3" cy="38.1" r=".46"/>
<circle cx="63.5" cy="38.1" r=".46"/>
<circle cx="94" cy="38.1" r=".46"/>
<circle cx="116.8" cy="38.1" r=".46"/>
<circle cx="144.8" cy="38.1" r=".46"/>
<circle cx="143.5" cy="152.4" r=".46"/>
<circle cx="128.3" cy="141" r=".46"/>
<circle cx="34.3" cy="49.5" r=".46"/>
<circle cx="44.4" cy="80" r=".46"/>
<circle cx="129.5" cy="38.1" r=".46"/>
<circle cx="129.5" cy="49.5" r=".46"/>
<circle cx="74.9" cy="174" r=".46"/>
<circle cx="81.3" cy="141" r=".46"/>
<circle cx="158.7" cy="141" r=".46"/>
<circle cx="161.3" cy="38.1" r=".46"/>
<circle cx="162.6" cy="90.2" r=".46"/>
<circle cx="238.8" cy="153.7" r=".46"/>
<circle cx="268" cy="137.2" r=".46"/>
<circle cx="268" cy="153.7" r=".46"/>
<circle cx="238.8" cy="137.2" r=".46"/>
<circle cx="247.6" cy="71.1" r=".46"/>
<circle cx="247.6" cy="81.3" r=".46"/>
<circle cx="210.8" cy="124.5" r=".46"/>
<circle cx="210.8" cy="121.9" r=".46"/>
<circle cx="193" cy="146.1" r=".46"/>
</g>
<text font-size="3.5" fill="#840000" x="98" y="86.8">ESP8685</text>
<g font-size="2.8" fill="#840000">
<text x="178" y="190.9">Title:</text>
<text x="187.7" y="190.9">ESP32</text>
<text x="199.5" y="190.9">IR</text>
<text x="204.8" y="190.9">Receiver</text>
</g>
<g font-size="2.1" fill="#840000">
<text x="220.1" y="80" transform="rotate(-90 220.1 80)">DEMOD</text>
<text x="178" y="184">Sheet:</text>
<text x="178" y="186.7">File:</text>
<text x="184.1" y="186.7">esp-upnp-remote.kicad_sch</text>
<text x="178" y="196.9">KiCad</text>
<text x="178" y="194.1">Size:</text>
<text x="184.7" y="194.1">A4</text>
<text x="185.7" y="196.9">E.D.A.</text>
<text x="193.3" y="196.9">8.0.1</text>
<text x="200" y="194.1">Date:</text>
<text x="207" y="194.1">2024-04-11</text>
<text x="263" y="194.3">Rev:</text>
<text x="263" y="196.9">Id:</text>
<text x="267.1" y="196.9">1/1</text>
<text x="269.4" y="194.3">1.0.0</text>
</g>
<g font-size="2.1" fill="#006464">
<text x="140.5" y="135.6">U104</text>
<text x="135.5" y="138.2">AMS1117-3.3</text>
</g>
<g font-size="1.8" fill="#840000">
<text x="35" y="11.9">1</text>
<text x="85" y="11.9">2</text>
<text x="135" y="11.9">3</text>
<text x="185" y="11.9">4</text>
<text x="235" y="11.9">5</text>
<text x="285" y="11.9">6</text>
<text x="10.3" y="35.9">A</text>
<text x="285.3" y="35.9">A</text>
<text x="132" y="77.2">22 USB_DP</text>
<text x="10.3" y="85.9">B</text>
<text x="285.3" y="85.9">B</text>
<text x="10.3" y="135.9">C</text>
<text x="285.3" y="135.9">C</text>
<text x="10.3" y="185.9">D</text>
<text x="285.3" y="185.9">D</text>
<text x="35" y="199.9">1</text>
<text x="85" y="199.9">2</text>
<text x="135" y="199.9">3</text>
<text x="185" y="199.9">4</text>
<text x="235" y="199.9">5</text>
<text x="285" y="199.9">6</text>
</g>
<g font-size="1.8" fill="#006464">
<text x="187.9" y="16.1">+3V3</text>
<text x="194.3" y="26.6">D101</text>
<text x="194.3" y="29.1">Red</text>
<text x="218.4" y="26.6">D102</text>
<text x="218.4" y="29.1">Green</text>
<text x="243.8" y="26.6">D103</text>
<text x="243.8" y="29.1">Green</text>
<text x="268" y="26.6">D104</text>
<text x="268" y="29.1">Green</text>
<text x="31.6" y="31.3">+3V3</text>
<text x="60.9" y="31.3">+3V3</text>
<text x="83.9" y="33.9">L101</text>
<text x="126.9" y="31.3">+3V3</text>
<text x="142.1" y="31.3">+3V3</text>
<text x="158.6" y="31.3">+3V3</text>
<text x="193" y="33.9">R101</text>
<text x="217.2" y="33.9">R102</text>
<text x="242.6" y="33.9">R103</text>
<text x="266.7" y="33.9">R104</text>
<text x="85.1" y="36.4">2n</text>
<text x="193" y="36.4">200</text>
<text x="217.2" y="36.4">22</text>
<text x="242.6" y="36.4">22</text>
<text x="266.7" y="36.4">22</text>
<text x="25.4" y="44">C101</text>
<text x="26.7" y="46.6">10u</text>
<text x="39.3" y="44">C102</text>
<text x="39.5" y="46.6">100n</text>
<text x="54.6" y="44">C103</text>
<text x="55.9" y="46.6">10u</text>
<text x="68.5" y="44">C104</text>
<text x="68.7" y="46.6">100n</text>
<text x="83.8" y="44">C105</text>
<text x="83.9" y="46.6">100n</text>
<text x="119.4" y="44">C106</text>
<text x="119.4" y="46.6">10n</text>
<text x="132.1" y="44">C107</text>
<text x="132.1" y="46.6">1u</text>
<text x="149.9" y="44">C108</text>
<text x="149.9" y="46.6">100n</text>
<text x="166.4" y="44">C109</text>
<text x="166.4" y="46.6">100n</text>
<text x="188.5" y="46.6">GND</text>
<text x="212.6" y="46.6">GND</text>
<text x="238" y="46.6">GND</text>
<text x="262.1" y="46.6">GND</text>
<text x="32.3" y="56.7">GND</text>
<text x="61.5" y="56.7">GND</text>
<text x="127.5" y="56.7">GND</text>
<text x="142.7" y="56.7">GND</text>
<text x="159.3" y="56.7">GND</text>
<text x="245" y="55.5">+3V3</text>
<text x="41.8" y="64.4">+3V3</text>
<text x="82.3" y="65.6">LNA_IN</text>
<text x="116.6" y="65.6">U0TXD/GPIO21</text>
<text x="217.9" y="65.6">U101</text>
<text x="250.2" y="64.4">R105</text>
<text x="102.5" y="70.8" transform="rotate(-90 102.5 70.8)">VDD3P3</text>
<text x="110.1" y="68.2" transform="rotate(-90 110.1 68.2)">VDDA</text>
<text x="116.3" y="68.2">U0RXD/GPIO20</text>
<text x="215.2" y="68.2">TSOP348xx</text>
<text x="226.5" y="72">Vs</text>
<text x="250.2" y="66.9">200</text>
<text x="36.8" y="73.3">R106</text>
<text x="38.3" y="75.8">10k</text>
<text x="82.3" y="73.3">CHIP_EN</text>
<text x="105" y="75.2" transform="rotate(-90 105 75.2)">VDD3P3_RTC</text>
<text x="107.5" y="75.6" transform="rotate(-90 107.5 75.6)">VDD3P3_CPU</text>
<text x="225" y="77.1">OUT</text>
<text x="251.5" y="75.8">C110</text>
<text x="82.3" y="78.3">GPIO0/XTAL_32K_P/ADC1_CH0</text>
<text x="82.3" y="80.9">GPIO1/XTAL_32K_N/ADC1_CH1</text>
<text x="115" y="80.9">GPIO18/USB_D-</text>
<text x="115" y="78.3">GPIO19/USB_D+</text>
<text x="142.2" y="83.2">R112</text>
<text x="144.1" y="78.3">0</text>
<text x="144.1" y="80.9">0</text>
<text x="159.9" y="83.4">+3V3</text>
<text x="224.8" y="82.1">GND</text>
<text x="251.5" y="78.3">1u</text>
<text x="48.3" y="87.2">C111</text>
<text x="48.3" y="89.8">1u</text>
<text x="82.3" y="86">XTAL_N</text>
<text x="82.3" y="88.5">XTAL_P</text>
<text x="135.9" y="89.8">R107</text>
<text x="245.6" y="89.8">GND</text>
<text x="82.3" y="93.6">MTMS/GPIO4/ADC1_CH4</text>
<text x="114.2" y="91">GPIO2/ADC1_CH2</text>
<text x="114.2" y="93.6">GPIO3/ADC1_CH3</text>
<text x="135.9" y="94.8">R108</text>
<text x="141.7" y="91">10k</text>
<text x="42.4" y="99.9">GND</text>
<text x="82.3" y="96.1">MTDI/GPIO5/ADC2_CH0</text>
<text x="82.3" y="98.7">MTCK/GPIO6</text>
<text x="82.3" y="101.2">MTDO/GPIO7</text>
<text x="107.5" y="101.9" transform="rotate(-90 107.5 101.9)">GND</text>
<text x="118.9" y="98.7">GPIO9/BOOT</text>
<text x="124" y="101.2">GPIO10</text>
<text x="125.2" y="96.1">GPIO8</text>
<text x="141.7" y="96.1">10k</text>
<text x="190.6" y="99.9">J101</text>
<text x="210.8" y="99.9">VBUS</text>
<text x="250.2" y="99.9">VBUS</text>
<text x="108.9" y="106.3">U105</text>
<text x="184.2" y="102.5">GT-USB-7010ASV</text>
<text x="197.1" y="107.5">VBUS</text>
<text x="255" y="105.3">U103</text>
<text x="255" y="107.8">USBLC6-2P6</text>
<text x="104.6" y="113.9">GND</text>
<text x="108.9" y="108.8">ESP8685</text>
<text x="198.2" y="112.6">CC1</text>
<text x="22.1" y="117.7">GND</text>
<text x="32.3" y="117.7">GND</text>
<text x="198.2" y="115.2">CC2</text>
<text x="199.1" y="125.3">D+</text>
<text x="199.1" y="120.2">D-</text>
<text x="199.1" y="122.8">D-</text>
<text x="31" y="129.1">GND</text>
<text x="125.7" y="129.1">VBUS</text>
<text x="156.1" y="129.1">+3V3</text>
<text x="199.1" y="127.9">D+</text>
<text x="250.7" y="126.6">GND</text>
<text x="34.7" y="132.9">Y101</text>
<text x="34.7" y="135.5">40MHz</text>
<text x="72.5" y="136.8">L102</text>
<text x="90.2" y="134.2">AE101</text>
<text x="90.2" y="136.8">Antenna_Chip</text>
<text x="197" y="135.5">SBU1</text>
<text x="72.7" y="139.3">2.5n</text>
<text x="138.9" y="141.8">VI</text>
<text x="145.5" y="141.8">VO</text>
<text x="186.3" y="138.7" transform="rotate(-90 186.3 138.7)">SHIELD</text>
<text x="193.9" y="138.7" transform="rotate(-90 193.9 138.7)">GND</text>
<text x="197" y="138">SBU2</text>
<text x="19" y="146.9">C112</text>
<text x="20.3" y="149.5">12p</text>
<text x="44.5" y="146.9">C113</text>
<text x="44.5" y="149.5">12p</text>
<text x="60.9" y="146.9">C114</text>
<text x="61.7" y="149.5">1.8p</text>
<text x="73.6" y="146.9">C115</text>
<text x="74.4" y="149.5">1.8p</text>
<text x="132.1" y="146.9">C116</text>
<text x="132.1" y="149.5">100n</text>
<text x="144.4" y="145.5" transform="rotate(-90 144.4 145.5)">GND</text>
<text x="162.6" y="146.9">C117</text>
<text x="162.6" y="149.5">10u</text>
<text x="224" y="148.2">TPD1E05U06</text>
<text x="231.1" y="145.6">D105</text>
<text x="246.4" y="145.6">R109</text>
<text x="246.4" y="148.2">5.1k</text>
<text x="253.2" y="148.2">TPD1E05U06</text>
<text x="260.3" y="145.6">D106</text>
<text x="275.6" y="145.6">R110</text>
<text x="275.6" y="148.2">5.1k</text>
<text x="191" y="153.3">GND</text>
<text x="31" y="159.6">GND</text>
<text x="66.5" y="159.6">GND</text>
<text x="79.2" y="159.6">GND GND</text>
<text x="141.5" y="159.6">GND</text>
<text x="236.7" y="162.2">GND</text>
<text x="265.9" y="162.2">GND</text>
<text x="135.8" y="178">+3V3</text>
<text x="144.3" y="177.4">TP103</text>
<text x="144.3" y="179.9">TP104</text>
<text x="17.7" y="181.2">C118</text>
<text x="17.9" y="183.7">100n</text>
<text x="36.8" y="183.7">TS-1187A-B-A-B</text>
<text x="36.8" y="181.2">SW101</text>
<text x="59.7" y="181.2">C119</text>
<text x="59.8" y="183.7">100n</text>
<text x="77.5" y="181.2">JP101</text>
<text x="77.5" y="183.7">SolderJumper_2_Open</text>
<text x="123.5" y="182.5">TP101</text>
<text x="124" y="185">TP102</text>
<text x="144.3" y="182.5">TP105</text>
<text x="144.3" y="185">TP106</text>
<text x="136.4" y="189.5">GND</text>
<text x="144.3" y="190.1">TP108</text>
<text x="144.3" y="187.6">TP107</text>
<text x="24.6" y="195.2">GND</text>
<text x="66.5" y="195.2">GND</text>
<text x="144.3" y="192.6">TP109</text>
</g>
<g font-size="1.8" fill="#0f0f0f">
<text x="200.7" y="18.7">STATUS_WIFI</text>
<text x="226.1" y="18.7">STATUS_BLE</text>
<text x="255.3" y="18.7">STATUS</text>
<text x="62.2" y="64.4">LNA_IN</text>
<text x="153.8" y="64.4">TX</text>
<text x="153.5" y="67">RX</text>
<text x="62.2" y="77.1">STATUS_WIFI</text>
<text x="142.2" y="76.3">R111</text>
<text x="148.7" y="77.1">USB_DP</text>
<text x="235.8" y="75.9">IR_RX</text>
<text x="39.4" y="79.7">EN</text>
<text x="62.2" y="79.7">STATUS_BLE</text>
<text x="148.6" y="79.7">USB_DN</text>
<text x="62.2" y="87.3">XTAL_P</text>
<text x="62.2" y="84.7">XTAL_N</text>
<text x="62.2" y="92.4">TMS</text>
<text x="62.2" y="94.9">TDI</text>
<text x="150.7" y="92.4">IR_RX</text>
<text x="16.5" y="98.7">USB_DN</text>
<text x="26.7" y="98.7">USB_DP</text>
<text x="62.2" y="97.4">TCK</text>
<text x="62.2" y="100">TDO</text>
<text x="149.2" y="100">STATUS</text>
<text x="151.1" y="97.4">BOOT</text>
<text x="213.2" y="114">USB_IN_CC2</text>
<text x="213.2" y="111.4">USB_IN_CC1</text>
<text x="260.4" y="111.4">USB_DN</text>
<text x="260.4" y="114">USB_DP</text>
<text x="214.3" y="121.6">USB_IN_DN</text>
<text x="214.4" y="124.1">USB_IN_DP</text>
<text x="226.1" y="136.8">USB_IN_CC1</text>
<text x="255.3" y="136.8">USB_IN_CC2</text>
<text x="19" y="140.6">XTAL_P</text>
<text x="41.5" y="140.6">XTAL_N</text>
<text x="61" y="140.6">LNA_IN</text>
<text x="38" y="173.6">EN</text>
<text x="77.4" y="173.6">BOOT</text>
<text x="157.5" y="176.2">TMS</text>
<text x="158.2" y="178.7">TDI</text>
<text x="157.5" y="183.8">TDO</text>
<text x="157.6" y="181.3">TCK</text>
<text x="158.6" y="191.4">RX</text>
<text x="158.6" y="186.3">EN</text>
<text x="158.9" y="188.9">TX</text>
</g>
<g font-size="1.8" fill="#a90000">
<text x="79.3" y="64.5">1</text>
<text x="101.3" y="61.7" transform="rotate(-90 101.3 61.7)">2</text>
<text x="103.9" y="62.3" transform="rotate(-90 103.9 62.3)">11</text>
<text x="106.4" y="62.3" transform="rotate(-90 106.4 62.3)">17</text>
<text x="109" y="62.3" transform="rotate(-90 109 62.3)">27</text>
<text x="132" y="64.5">24</text>
<text x="132" y="67.1">23</text>
<text x="230.4" y="70.9">3</text>
<text x="79.3" y="77.2">4</text>
<text x="79.3" y="72.1">7</text>
<text x="132" y="77.2">22</text>
<text x="230.4" y="75.9">1</text>
<text x="79.3" y="79.8">5</text>
<text x="132" y="79.8">21 USB_DN</text>
<text x="132" y="79.8">21</text>
<text x="230.4" y="81">2</text>
<text x="78.7" y="84.8">25</text>
<text x="78.7" y="87.4">26</text>
<text x="132.6" y="89.9">6</text>
<text x="78.7" y="95">10</text>
<text x="79.3" y="92.5">9</text>
<text x="132" y="95">14</text>
<text x="132.6" y="92.5">8</text>
<text x="78.7" y="97.5">12</text>
<text x="78.7" y="100.1">13</text>
<text x="132" y="97.5">15</text>
<text x="132" y="100.1">16</text>
<text x="106.4" y="105.5" transform="rotate(-90 106.4 105.5)">29</text>
<text x="204.5" y="106.4">A4</text>
<text x="204.5" y="111.5">A5</text>
<text x="248.2" y="111.5">1</text>
<text x="252.5" y="108.7" transform="rotate(-90 252.5 108.7)">5</text>
<text x="255.8" y="111.5">6</text>
<text x="204.4" y="114">B5</text>
<text x="204.5" y="119.1">A7</text>
<text x="248.2" y="114">3</text>
<text x="252.5" y="118.8" transform="rotate(-90 252.5 118.8)">2</text>
<text x="255.8" y="114">4</text>
<text x="204.4" y="121.7">B7</text>
<text x="204.5" y="124.2">A6</text>
<text x="204.4" y="126.7">B6</text>
<text x="32.8" y="137.2" transform="rotate(-90 32.8 137.2)">2</text>
<text x="204.4" y="136.9">B8</text>
<text x="204.5" y="134.4">A8</text>
<text x="29.1" y="140.7">1</text>
<text x="35.5" y="140.7">3</text>
<text x="136.5" y="140.7">3</text>
<text x="149.2" y="140.7">2</text>
<text x="185.2" y="143.6" transform="rotate(-90 185.2 143.6)">S1</text>
<text x="192.8" y="143.5" transform="rotate(-90 192.8 143.5)">A1</text>
<text x="32.8" y="146.1" transform="rotate(-90 32.8 146.1)">4</text>
<text x="143.3" y="148" transform="rotate(-90 143.3 148)">1</text>
<text x="74.7" y="179.8" transform="rotate(-90 74.7 179.8)">2</text>
<text x="74.7" y="184.9" transform="rotate(-90 74.7 184.9)">1</text>
</g>
<g font-size="1.8" fill="#0000c2">
<text x="158.8" y="77.6">90</text>
<text x="162.4" y="77.6">ohms</text>
<text x="157.7" y="79.6">Differential</text>
<text x="269.7" y="113.9">Differential</text>
<text x="270.8" y="111.9">90</text>
<text x="274.4" y="111.9">ohms</text>
<text x="235.2" y="118">90</text>
<text x="238.8" y="118">ohms</text>
<text x="234.1" y="120">Differential</text>
<text x="60" y="137">50</text>
<text x="63.5" y="137">ohms</text>
</g>
<g font-size="1.8" fill="#989898">
<text x="15.2" y="106.3">C121</text>
<text x="25.4" y="106.3">C120</text>
</g>
</svg>
